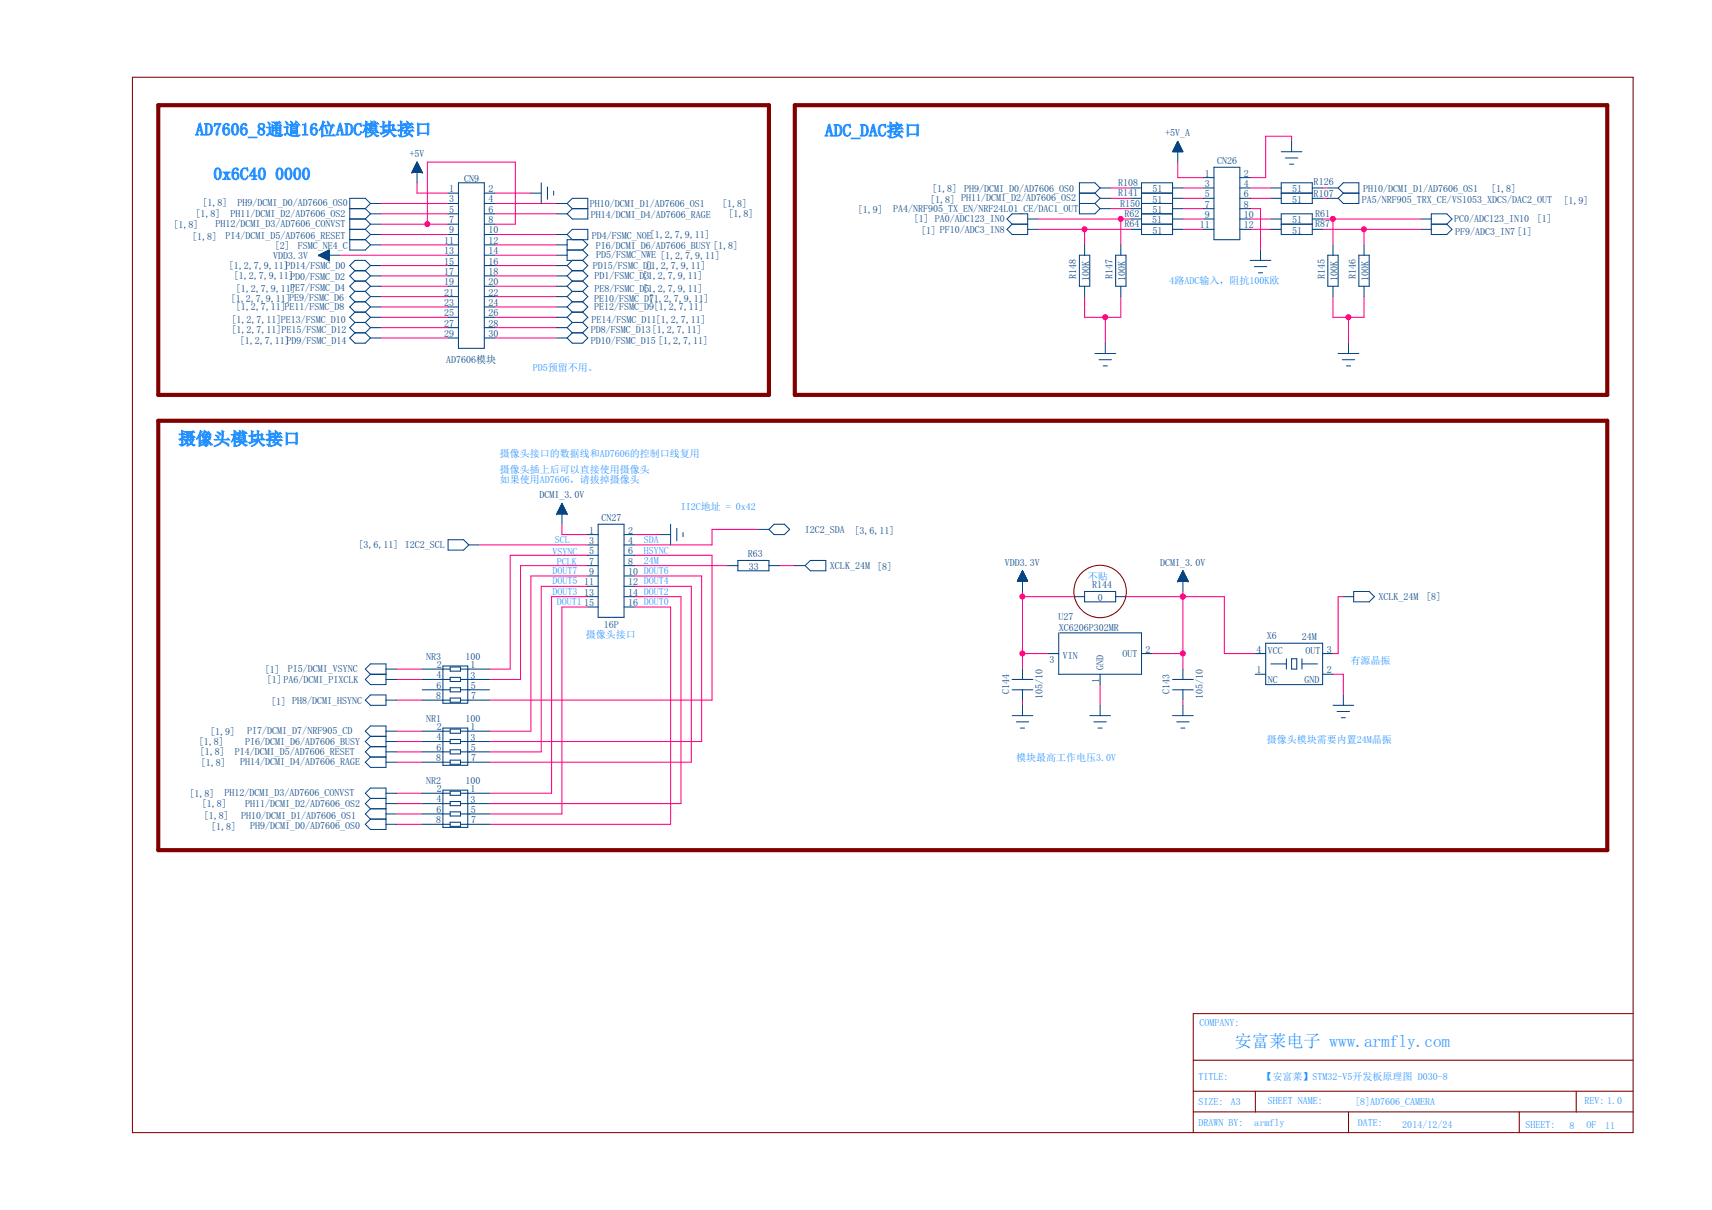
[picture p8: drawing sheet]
<svg xmlns="http://www.w3.org/2000/svg" width="420mm" height="297mm" viewBox="0 0 420 297" stroke-linecap="round" stroke-linejoin="round" font-family="sans-serif">
<g fill="none" stroke="#ff0080" stroke-width=".25">
<path d="M289 39.8v3.8h6.4M317 34.7v-1.3h-6.4v10.2h-3.8M93.5 52.5h16.5M93.5 55h16.5M93.5 57.6h16.5M93.5 50h16.5M102.4 44.9v2.5h7.6M104.9 55v-15.2h21.6v15.2h-5.1M121.4 52.5h15.2M121.4 57.6h15.2M121.4 50h15.2M121.4 47.4h8.9"/>
<path d="M254.8 53.8h22.8M254.8 56.3h22.8M266.2 56.3v3.8M272.5 51.2h5.1M272.5 48.7h5.1M272.5 46.1h5.1M275.1 53.8v6.3M290.3 53.8h5.1M290.3 56.3h5.1M290.3 51.2h5.1M290.3 48.7h5.1M290.3 46.1h5.1"/>
<path d="M306.8 53.8h5.1M306.8 56.3h5.1M306.8 51.2h2.6v10.2M306.8 48.7h5.1M306.8 46.1h5.1M324.6 53.8h24.1M324.6 56.3h24.1M324.6 48.7h1.3M324.6 46.1h1.3M327.1 53.8v6.3M334.8 56.3v3.8M83.3 62.7h26.7"/>
<path d="M93.5 60.1h16.5M93.5 65.2h16.5M93.5 67.7h16.5M93.5 70.3h16.5M93.5 72.8h16.5M93.5 77.9h16.5M93.5 75.4h16.5M121.4 60.1h15.2M121.4 65.2h15.2M121.4 67.7h15.2M121.4 70.3h15.2M121.4 72.8h15.2"/>
<path d="M121.4 77.9h15.2M121.4 75.4h15.2M121.4 62.7h15.2M266.2 72.8v5.1h8.9v-5.1M271.3 77.9v6.3M327.1 72.8v5.1h7.7v-5.1M331 77.9v6.3M93.5 83h16.5M93.5 80.4h16.5M121.4 83h15.2M121.4 80.4h15.2M117.6 133.8h26.7"/>
<path d="M137.9 128.7v2.5h6.4M144.3 136.3h-19.1v28h-5.1M144.3 138.9h-16.5v27.9h-7.7M155.7 131.2h6.3M155.7 136.3h19v35.6h-54.6M155.7 138.9h22.9M186.2 130h-11.5v3.8h-19M191.3 138.9h3.8M144.3 149h-6.4v50.8h-17.8M144.3 141.4h-14v38.1h-10.2M144.3 143.9h-11.5v40.7h-12.7M144.3 146.5h-8.9v48.2h-15.3"/>
<path d="M155.7 141.4h16.5v40.6h-52.1M155.7 143.9h14v43.2h-49.6M155.7 146.5h11.4v50.8h-47M155.7 149h8.9v53.4h-44.5M250.9 146.5h12.7M250.9 145.2v19.1M276.3 146.5h24.2v13.9h7.6M290.3 146.5h.1M290.3 145.2v19.1M329.7 146.5h-1.3v13.9h-1.3M97.3 164.3h6.3M97.3 171.9h6.3"/>
<path d="M97.3 166.8h6.3M97.3 179.5h6.3M250.9 160.4h6.4M250.9 171.9v1.2M270 168.1v5M282.7 160.4h7.6M290.3 171.9v1.2M327.1 165.5h2.6v5.1M97.3 184.6h6.3M97.3 194.7h6.3M97.3 199.8h6.3M97.3 182h6.3"/>
<path d="M97.3 187.1h6.3M97.3 197.3h6.3M97.3 202.4h6.3"/>
</g>
<circle cx="290.3" cy="160.4" r=".62" fill="#ff0080"/>
<circle cx="290.3" cy="160.4" r=".62" fill="none" stroke="#ff0080" stroke-width=".25"/>
<circle cx="250.9" cy="160.4" r=".62" fill="#ff0080"/>
<circle cx="250.9" cy="160.4" r=".62" fill="none" stroke="#ff0080" stroke-width=".25"/>
<circle cx="250.9" cy="146.4" r=".62" fill="#ff0080"/>
<circle cx="250.9" cy="146.4" r=".62" fill="none" stroke="#ff0080" stroke-width=".25"/>
<circle cx="290.3" cy="146.4" r=".62" fill="#ff0080"/>
<circle cx="290.3" cy="146.4" r=".62" fill="none" stroke="#ff0080" stroke-width=".25"/>
<circle cx="290.3" cy="146.4" r=".62" fill="#ff0080"/>
<circle cx="290.3" cy="146.4" r=".62" fill="none" stroke="#ff0080" stroke-width=".25"/>
<circle cx="104.9" cy="55" r=".62" fill="#ff0080"/>
<circle cx="104.9" cy="55" r=".62" fill="none" stroke="#ff0080" stroke-width=".25"/>
<circle cx="266.2" cy="56.3" r=".62" fill="#ff0080"/>
<circle cx="266.2" cy="56.3" r=".62" fill="none" stroke="#ff0080" stroke-width=".25"/>
<circle cx="275" cy="53.7" r=".62" fill="#ff0080"/>
<circle cx="275" cy="53.7" r=".62" fill="none" stroke="#ff0080" stroke-width=".25"/>
<circle cx="327.1" cy="53.7" r=".62" fill="#ff0080"/>
<circle cx="327.1" cy="53.7" r=".62" fill="none" stroke="#ff0080" stroke-width=".25"/>
<circle cx="334.7" cy="56.3" r=".62" fill="#ff0080"/>
<circle cx="334.7" cy="56.3" r=".62" fill="none" stroke="#ff0080" stroke-width=".25"/>
<circle cx="271.2" cy="77.9" r=".62" fill="#ff0080"/>
<circle cx="271.2" cy="77.9" r=".62" fill="none" stroke="#ff0080" stroke-width=".25"/>
<circle cx="330.9" cy="77.9" r=".62" fill="#ff0080"/>
<circle cx="330.9" cy="77.9" r=".62" fill="none" stroke="#ff0080" stroke-width=".25"/>
<g fill="none" stroke="#004080" stroke-width=".25">
<path d="M102.3 40h.1v2.3M102.3 39.8v2.5M102.4 39.8h.1M102.4 39.8v5.1M102.4 39.8l-1.3 2.5M102.4 39.8l1.2 2.5M287.9 37.2l2.4 .1M287.9 37h2.3M287.9 36.9v.4M288 36.9h2.1M288 36.8h2.1M288 36.7v.6"/>
<path d="M288.1 36.7h1.9M288.2 36.6h1.8M288.2 36.5v.8M288.2 36.5h1.7M288.2 36.4h1.7v.9M288.2 36.3v1M288.3 36.3h1.5M288.4 36.2h1.4M288.4 36.1v1.2M288.4 36.1h1.3M288.4 36h1.3v1.3M288.4 35.9v1.4"/>
<path d="M288.5 35.9h1.1M288.5 35.8h1M288.5 35.6v1.7M288.6 35.7h.9v1.6M288.7 35.6h.8M288.7 35.4h.7M288.7 35.2v2.1M288.8 35.3h.5M288.9 35.2h.4v2.1M288.9 35v2.3M288.9 35.1h.3M289 35h.2"/>
<path d="M289 34.8v2.5M289 34.9h.1M289 34.8h.1M289 34.7v5.1M289 34.7l1.3 2.6h-2.5zM289.2 34.9v2.4M289.4 35.3v2M289.4 35.5h-.7v1.8M289.5 35.5v1.8M289.8 36.2v1.1M290 36.5v.8M290.1 36.7v.6"/>
<path d="M290.2 37v.3M290.2 37.1h-2.3v.2M314.4 37.3h5.1M315.5 38.8h3M317 34.7v2.6M85.8 56.3h3.9M85.8 53.8h3.9M85.8 51.2h3.9M85.8 58.8h3.9M89.7 53.8l1.2 1.2M89.7 56.3l1.2 1.3M89.7 58.8l1.2 1.3"/>
<path d="M89.7 51.2l1.2 1.3M90.9 50h2.6M90.9 52.5h2.6M90.9 55h2.6M90.9 57.6h2.6M90.9 50l-1.2-1.3h-3.9v12.7h3.9l1.2-1.3M90.9 55l-1.2 1.3M90.9 57.6l-1.2 1.2M90.9 50l-1.2 1.2M90.9 52.5l-1.2 1.3M101.1 42.3h.1M101.1 42.3h2.5"/>
<path d="M101.2 42.3h2.4M101.2 42.2h2.3M101.3 42h2.2v.3M101.3 41.9v.4M101.3 41.9h2.1M101.4 41.8h1.9M101.4 41.7v.6M101.5 41.7h1.8M101.5 41.6h1.7M101.5 41.5v.8M101.5 41.5h1.7M101.6 41.4h1.5"/>
<path d="M101.6 41.3v1M101.7 41.3h1.4M101.7 41.2h1.3M101.7 41.1v1.2M101.8 41.1h1.2M101.8 41h1.1M101.8 40.8v1.5M101.8 40.9h1.1M101.9 40.8h.9v1.5M101.9 40.6v1.7M102 40.7h.8M102 40.6h.7"/>
<path d="M102 40.4v1.9M102.1 40.5h.6v1.8M102.1 40.3h.5M102.1 40.2v2.1M102.2 40.3h.4M102.2 40.2h.3M102.2 40v2.3M102.3 40h.2M102.5 40.1v2.2M102.6 40.3v2M102.9 40.9v1.4M103 41.1v1.2"/>
<path d="M103.1 41.3v1M103.2 41.5v.8M103.3 41.7v.6M103.5 42.1h-2.3v.2M103.5 42.1v.2M103.6 42.3h.1M110 47.4h2.5M110 50h2.5M110 52.5h2.5M110 55h2.5M110 57.6h2.5M112.5 44.9h6.4v40.6h-6.4z"/>
<path d="M118.9 47.4h2.5M118.9 50h2.5M118.9 52.5h2.5M118.9 55h2.5M118.9 57.6h2.5M130.3 47.4h2.5M132.8 44.9v5.1M134.4 45.9v3M135.9 46.9v1M136.6 50h2.6M136.6 52.5h2.6M136.6 57.6h2.6"/>
<path d="M139.2 57.6l1.3-1.3h3.8v2.5h-5.1v5.1h3.8M139.2 50l1.3-1.3h3.8v5.1h-3.8l-1.3-1.3M139.2 57.6l1.3 1.2M139.2 50l1.3 1.2M140.5 51.2h3.8M140.5 51.2l-1.3 1.3M143 58.8l1.3 1.3-1.3 1.3M247.1 53.8l1.3-1.3h3.8v5.1h-3.8l-1.3-1.3 1.3-1.3zM248.4 55h3.8M252.2 56.3h2.6M252.2 53.8h2.6M264.9 47.4h3.8"/>
<path d="M264.9 50h3.8M268.7 50l1.3 1.2M268.7 47.4l1.3 1.3M270 46.1l-1.3-1.2h-3.8v7.6h3.8l1.3-1.3M270 51.2h2.5M270 46.1h2.5M270 48.7h2.5M270 48.7l-1.3 1.3M270 46.1l-1.3 1.3M277.6 56.3h2.6M277.6 53.8h2.6M277.6 51.2h2.6"/>
<path d="M277.6 46.1h2.6M277.6 48.7h2.6M280.2 44.9h7.6v12.7h-7.6zM280.2 47.4h7.6M280.2 50h7.6M280.2 52.5h7.6M280.2 55h7.6M287.8 56.3h2.5M287.8 53.8h2.5M287.8 51.2h2.5M287.8 46.1h2.5M287.8 48.7h2.5"/>
<path d="M295.4 56.3h2.5M295.4 53.8h2.5M295.4 51.2h2.5M295.4 43.6h2.5M295.4 46.1h2.5M295.4 48.7h2.5M297.9 41.1h6.4v17.7h-6.4zM304.3 56.3h2.5M304.3 53.8h2.5M304.3 51.2h2.5M304.3 43.6h2.5M304.3 46.1h2.5"/>
<path d="M304.3 48.7h2.5M311.9 56.3h2.5M311.9 53.8h2.5M311.9 46.1h2.5M311.9 48.7h2.5M314.4 44.9h7.7v5.1h-7.7zM314.4 47.4h7.7M314.4 52.5h7.7v5.1h-7.7zM314.4 55h7.7M316.5 40.3h1M322.1 56.3h2.5M322.1 53.8h2.5"/>
<path d="M322.1 46.1h2.5M322.1 48.7h2.5M325.9 46.1h2.5M325.9 48.7h2.5M328.4 46.1l1.3-1.2h3.8v5.1h-3.8l-1.3-1.3M328.4 46.1l1.3 1.3M329.7 47.4h3.8M329.7 47.4l-1.3 1.3M348.7 56.3h2.6M348.7 53.8h2.6M351.3 52.5h3.8l1.3 1.3-1.3 1.2 1.3 1.3-1.3 1.3h-3.8zM351.3 55h3.8"/>
<path d="M78.2 62.7h.1M78.2 62.7h5.1M78.2 62.7l2.6 1.2M78.2 62.7h2.6M78.4 62.8h2.4M78.4 62.6v.2M78.6 62.4v.5h2.2M78.9 63h1.9M78.9 62.4v.5M79.1 63.1h1.7M79.1 62.3v.8M79.2 63.2h1.6"/>
<path d="M79.2 62.1v1.1M79.4 62.1v1.2M79.5 63.3h1.3M79.7 61.9v1.5M79.7 63.4h1.1M79.9 61.8v1.7M79.9 63.5h.9M80.1 61.8v1.8M80.1 63.6h.7M80.3 61.6v2.1M80.3 63.7h.5M80.5 61.6v2.2"/>
<path d="M80.5 63.8h.3M80.7 61.4v2.5M80.8 63.9h.1M80.8 61.4h.1M80.8 61.4v2.5M80.8 61.4l-2.6 1.3M80.8 62.6l-2.5 .1M80.8 62.5h-2.2v.3M80.8 62.4h-2.1v.5M80.8 62.3h-1.9v.7M80.8 62.2h-1.6v.9M80.8 62.1h-1.4v1.1"/>
<path d="M80.8 62h-1.2v1.3M80.8 61.9h-1.1v1.5M80.8 61.8h-.8v1.7M80.8 61.7h-.6v1.9M80.8 61.6h-.4v2.1M80.8 61.5h-.2v2.3M87.1 69l-1.3 1.3 1.3 1.2M87.1 66.5h2.6M87.1 66.5l-1.3 1.2 1.3 1.3M87.1 69h2.6M87.1 74.1l-1.3 1.3 1.3 1.2M87.1 71.5h2.6"/>
<path d="M87.1 76.6l-1.3 1.3 1.3 1.3M87.1 71.5l-1.3 1.3 1.3 1.3M87.1 74.1h2.6M87.1 79.2h2.6M87.1 79.2l-1.3 1.2 1.3 1.3M87.1 76.6h2.6M89.7 66.5l1.2 1.2M89.7 71.5l1.2 1.3M89.7 69l1.2 1.3M89.7 74.1l1.2 1.3M89.7 79.2l1.2 1.2M89.7 76.6l1.2 1.3"/>
<path d="M90.9 60.1h2.6M90.9 65.2h2.6M90.9 67.7h2.6M90.9 70.3h2.6M90.9 72.8h2.6M90.9 75.4h2.6M90.9 77.9h2.6M90.9 65.2l-1.2-1.3h-2.6l-1.3 1.3 1.3 1.3M90.9 65.2l-1.2 1.3M90.9 67.7l-1.2 1.3M90.9 70.3l-1.2 1.2M90.9 72.8l-1.2 1.3"/>
<path d="M90.9 77.9l-1.2 1.3M90.9 75.4l-1.2 1.2M110 60.1h2.5M110 62.7h2.5M110 65.2h2.5M110 67.7h2.5M110 70.3h2.5M110 72.8h2.5M110 75.4h2.5M110 77.9h2.5M118.9 60.1h2.5M118.9 62.7h2.5"/>
<path d="M118.9 65.2h2.5M118.9 67.7h2.5M118.9 70.3h2.5M118.9 72.8h2.5M118.9 75.4h2.5M118.9 77.9h2.5M136.6 60.1h2.6M136.6 62.7h2.6M136.6 65.2h2.6M136.6 67.7h2.6M136.6 70.3h2.6M136.6 72.8h2.6"/>
<path d="M136.6 75.4h2.6M136.6 77.9h2.6M139.2 61.4h3.8M139.2 65.2l1.3 1.3M139.2 67.7l1.3 1.3M139.2 70.3l1.3 1.2M139.2 72.8l1.3 1.3M139.2 77.9l1.3 1.3M139.2 75.4l1.3 1.2M140.5 66.5h2.5M140.5 63.9l-1.3 1.3M140.5 69l-1.3 1.3"/>
<path d="M140.5 69h2.5M140.5 66.5l-1.3 1.2M140.5 71.5l-1.3 1.3M140.5 71.5h2.5M140.5 74.1l-1.3 1.3M140.5 74.1h2.5M140.5 76.6l-1.3 1.3M140.5 79.2l-1.3 1.2M140.5 79.2h2.5M140.5 76.6h2.5M143 69l1.3 1.3-1.3 1.2M143 63.9l1.3 1.3-1.3 1.3"/>
<path d="M143 71.5l1.3 1.3-1.3 1.3M143 61.4l1.3 1.3-1.3 1.2M143 66.5l1.3 1.2-1.3 1.3M143 74.1l1.3 1.3-1.3 1.2M143 76.6l1.3 1.3-1.3 1.3M143 79.2l1.3 1.2-1.3 1.3M264.9 62.7h2.6v7.6h-2.6zM266.2 60.1v2.6M266.2 70.3v2.5M273.8 62.7h2.5v7.6h-2.5zM275.1 60.1v2.6M275.1 70.3v2.5"/>
<path d="M306.8 63.9h5.1M307.8 65.4h3.1M308.9 67h1M309.4 61.4v2.5M325.9 62.7h2.5v7.6h-2.5zM327.1 60.1v2.6M327.1 70.3v2.5M333.5 62.7h2.5v7.6h-2.5zM334.8 60.1v2.6M334.8 70.3v2.5M87.1 81.7h2.6M87.1 81.7l-1.3 1.3 1.3 1.2h2.6l1.2-1.2"/>
<path d="M89.7 81.7l1.2 1.3M90.9 80.4h2.6M90.9 83h2.6M90.9 80.4l-1.2 1.3M110 80.4h2.5M110 83h2.5M118.9 80.4h2.5M118.9 83h2.5M136.6 80.4h2.6M136.6 83h2.6M139.2 80.4l1.3 1.3M140.5 81.7l-1.3 1.3"/>
<path d="M140.5 81.7h2.5M143 81.7l1.3 1.3-1.3 1.2h-2.5l-1.3-1.2M268.7 86.8h5.1M269.7 88.3h3.1M270.8 89.8h1M271.3 84.2v2.6M328.4 86.8h5.1M329.4 88.3h3.1M330.4 89.8h1.1M331 84.2v2.6M110 132.5h3.8l1.3 1.3-1.3 1.2h-3.8zM115.1 133.8h2.5"/>
<path d="M136.6 126.2h.1M136.6 126.2h2.6M136.7 126.1h2.4M136.8 126h2.3M136.8 125.9v.3M136.8 125.9h2.3M136.9 125.8h2.1M137 125.6h1.9M137.1 125.4h1.7M137.1 125.3v.9M137.1 125.3h1.7M137.1 125.2h1.6v1"/>
<path d="M137.1 125.1v1.1M137.2 125.1h1.4M137.3 125h1.3M137.3 124.9v1.3M137.3 124.9h1.2M137.4 124.8h1.1M137.4 124.6v1.6M137.4 124.7h1M137.5 124.6h.9M137.5 124.4v1.8M137.5 124.5h.8M137.6 124.4h.7"/>
<path d="M137.6 124.2v2M137.6 124.3h.6M137.7 124.2h.5M137.7 124v2.2M137.7 124.1h.4M137.8 124h.3M137.8 123.8v2.4M137.8 123.9h.2M137.9 123.8h.1v2.4M137.9 123.6v2.6M137.9 123.7h.1M137.9 123.6v5.1"/>
<path d="M137.9 123.6l-1.3 2.6M137.9 123.6l1.3 2.6M138.1 123.9v2.3M138.2 124.1v2.1M138.3 124.3v1.9M138.4 124.5v1.7M138.5 124.8v1.4M138.6 124.9v1.3M138.8 125.3v.9M138.8 125.5h-1.8v.7M138.9 125.6v.6M138.9 125.7h-2v.5"/>
<path d="M139 125.8v.4M139.1 125.9v.3M139.2 126.2h.1M144.3 131.2h2.5M144.3 133.8h2.5M144.3 136.3h2.5M144.3 138.9h2.5M146.8 128.7h6.4v22.9h-6.4zM153.2 131.2h2.5M153.2 133.8h2.5M153.2 136.3h2.5M153.2 138.9h2.5"/>
<path d="M162 131.2h2.6M164.6 128.7v5.1M166.1 129.7v3.1M167.6 130.7v1M178.6 138.9h2.5M181.1 137.6h7.6v2.5h-7.6zM186.2 130h2.5M188.7 130l1.3-1.3h2.5l1.3 1.3-1.3 1.2h-2.5zM188.7 138.9h2.6M195.1 138.9h2.5M197.6 138.9l1.3-1.3h3.8v2.5h-3.8zM144.3 141.4h2.5"/>
<path d="M144.3 143.9h2.5M144.3 146.5h2.5M144.3 149h2.5M153.2 141.4h2.5M153.2 143.9h2.5M153.2 146.5h2.5M153.2 149h2.5M249.8 142.6l2.4 .1M249.8 142.5v.2M249.8 142.5h2.3M249.8 142.7v-.3h2.3v.3M249.9 142.3h2.1"/>
<path d="M249.9 142.2h2.1v.5M249.9 142.1v.6M250 142.1h1.9M250.1 142.7v-.8h1.8v.8M250.1 141.9h1.7M250.1 141.8h1.7v.9M250.1 141.7v1M250.2 141.6h1.5M250.3 142.7v-1.1h1.4v1.1M250.3 141.4h1.3M250.3 141.4h1.3v1.3M250.3 141.3v1.4"/>
<path d="M250.4 141.3h1.1M250.4 141.1h1v1.6M250.4 141.1v1.6M250.5 141.1h.9M250.6 140.9h.8v1.8M250.6 140.8h.7v1.9M250.6 140.6v2.1M250.7 140.6h.5M250.8 140.5h.4v2.2M250.8 140.4v2.3M250.8 140.4h.3M250.9 140.3h.2v2.4"/>
<path d="M250.9 140.1h.1M250.9 140.1v5.1M250.9 140.1l1.3 2.6h-2.5zM251 140.3h-.1v2.4M251.3 140.8h-.7v1.9M259.8 155.4v10.1h20.4v-10.1h-20.1M263.6 146.5h2.6M266.2 145.2h7.6v2.5h-7.6zM273.8 146.5h2.5M289 142.7h.1M289 142.7h2.6M289.1 142.6h2.4"/>
<path d="M289.2 142.4v.3M289.2 142.5h2.3v.2M289.2 142.4h2.3M289.3 142.2v.5M289.3 142.3h2.1v.4M289.3 142.2h2M289.4 142v.7M289.4 142.1h1.9v.6M289.4 141.9h1.8M289.5 141.8v.9M289.5 141.9h1.7v.8M289.5 141.8h1.7"/>
<path d="M289.5 141.6v1.1M289.5 141.6h1.6v1.1M289.6 141.6h1.4M289.7 142.7v-1.3h1.3v1.3M289.7 141.4h1.2M289.8 141.3h1.1v1.4M289.9 141.1h.9v1.6M290 140.8v1.9M290 140.8h.7v1.9M290 140.8h.6M290.1 140.5v2.2M290.1 140.6h.5v2.1"/>
<path d="M290.1 140.5h.4M290.2 140.4h.3v2.3M290.3 140.1v2.6M290.3 140.3h.1v2.4M290.3 140.1h.1M290.3 140.1v5.1M290.3 140.1l-1.3 2.6M290.3 140.1l1.3 2.6M290.4 140.3h-.2v2.4M290.7 140.9h-.8v1.8M290.8 141.1h-1v1.6M291.6 142.7h.1"/>
<path d="M310.6 157.9h14v10.2h-14zM329.7 146.5h2.5M332.2 145.2h3.8l1.3 1.3-1.3 1.2h-3.8zM89.7 164.3l1.2-1.3h3.8v5.1h-3.8l-1.2-1.3 1.2-1.3zM89.7 171.9l1.2-1.3h3.8v2.5h-3.8zM90.9 165.5h3.8M94.7 179.5h2.6M94.7 164.3h2.6M94.7 166.8h2.6M94.7 171.9h2.6M103.6 179.5h6.9M103.6 164.3h6.9"/>
<path d="M103.6 166.8h6.9M103.6 169.3h6.9M103.6 171.9h6.9M108.7 163.5h6.1v9.1h-6.1zM108.7 178.7h6.1v9.2h-6.1zM110.5 163.7h2.5v1.1h-2.5zM110.5 166.3h2.5v1h-2.5zM110.5 168.8h2.5v1h-2.5zM110.5 171.4h2.5v1h-2.5zM110.5 179h2.5v1h-2.5zM113 179.5h7.1M113 164.3h7.1"/>
<path d="M113 166.8h7.1M113 169.3h7.1M113 171.9h7.1M248.4 166.8h5.1M248.4 169.3h5.1M248.4 175.7h5.1M249.4 177.2h3.1M250.4 178.7h1M250.9 164.3v2.5M250.9 169.3v2.6M250.9 173.1v2.6M257.3 160.4h2.5"/>
<path d="M267.5 175.7h5M268.5 177.2h3M269.5 178.7h1M270 165.5v2.6M270 173.1v2.6M280.2 160.4h2.5M287.8 166.8h5.1M287.8 169.3h5.1M287.8 175.7h5.1M288.8 177.2h3M289.8 178.7h1M290.3 164.3v2.5"/>
<path d="M290.3 169.3v2.6M290.3 173.1v2.6M308.1 165.5h2.5M308.1 160.4h2.5M311.9 163h3.8M315.7 161.7v2.6M317 161.7h1.3v2.6h-1.3zM319.5 161.7v2.6M319.5 163h3.8M324.6 165.5h2.5M324.6 160.4h2.5M327.1 173.1h5.1"/>
<path d="M328.2 174.7h3M329.2 176.2h1M329.7 170.6v2.5M90.9 180.8l-1.2-1.3 1.2-1.3h3.8v10.2h-3.8l-1.2-1.3 1.2-1.3M90.9 196l-1.2-1.3 1.2-1.2h3.8v10.1h-3.8l-1.2-1.2 1.2-1.3M90.9 180.8h3.8M90.9 183.3h3.8M90.9 183.3l-1.2 1.3 1.2 1.2M90.9 185.8h3.8M90.9 196h3.8M90.9 198.5h3.8M90.9 198.5l-1.2 1.3 1.2 1.3"/>
<path d="M90.9 180.8l-1.2 1.2 1.2 1.3M90.9 196l-1.2 1.3 1.2 1.2M94.7 182h2.6M94.7 184.6h2.6M94.7 187.1h2.6M94.7 194.7h2.6M94.7 197.3h2.6M94.7 199.8h2.6M103.6 182h6.9M103.6 184.6h6.9M103.6 187.1h6.9M103.6 194.7h6.9"/>
<path d="M103.6 197.3h6.9M103.6 199.8h6.9M108.7 194h6.1v9.1h-6.1zM110.5 181.5h2.5v1h-2.5zM110.5 184.1h2.5v1h-2.5zM110.5 186.6h2.5v1h-2.5zM110.5 194.2h2.5v1h-2.5zM110.5 196.8h2.5v1h-2.5zM110.5 199.3h2.5v1h-2.5zM113 182h7.1M113 184.6h7.1M113 187.1h7.1"/>
<path d="M113 194.7h7.1M113 197.3h7.1M113 199.8h7.1M90.9 201.1h3.8M94.7 202.4h2.6M103.6 202.4h6.9M110.5 201.8h2.5v1.1h-2.5zM113 202.4h7.1"/>
</g>
<g fill="none" stroke="#800000" stroke-width=".25">
<path d="M32.5 19h368.3v259h-368.3zM400.8 248.8h-107.9v29.2M292.9 260.3h107.9M292.9 273h107.9M292.9 267.9h107.9M308.1 267.9v5.1M331 273v5M372.9 273v5M386.8 267.9v5.1"/>
<circle cx="270" cy="145.2" r="6.4"/>
</g>
<path d="M38.9 25.8h149.8v71.1h-149.8zM195.1 25.8h199.4v71.1h-199.4zM38.9 103.3h355.6v105.4h-355.6z" fill="none" stroke="#800000" stroke-width="1"/>
<g font-size="4.2" fill="#2291ff">
<text x="48" y="33.2">AD7606_8通道16位ADC模块接口</text>
<text x="202.4" y="33.5">ADC_DAC接口</text>
<text x="52.4" y="44.2">0x6C40 0000</text>
<text x="43.8" y="109.2">摄像头模块接口</text>
<text x="303" y="257">安富莱电子 www.armfly.com</text>
</g>
<g font-size="2.5" fill="#004080">
<text x="286" y="33.4">+5V_A</text>
<text x="100.5" y="38.5">+5V</text>
<text x="298.7" y="40.2">CN26</text>
<text x="110.3" y="47.2">1</text>
<text x="114" y="44.6">CN9</text>
<text x="119.9" y="47.2">2</text>
<text x="228.8" y="47.2">[1,8] PH9/DCMI_D0/AD7606_OS0</text>
<text x="274.4" y="45.6">R108</text>
<text x="282.8" y="47.2">51</text>
<text x="295.7" y="43.3">1</text>
<text x="295.7" y="45.9">3</text>
<text x="305.3" y="43.3">2</text>
<text x="305.3" y="45.9">4</text>
<text x="317.1" y="47.2">51</text>
<text x="322.4" y="45.4">R126</text>
<text x="334.5" y="47.2">PH10/DCMI_D1/AD7606_OS1</text>
<text x="366" y="47.2">[1,8]</text>
<text x="48" y="53.3">[1,8]</text>
<text x="49.7" y="50.5">[1,8]</text>
<text x="56.6" y="53.3">PH11/DCMI_D2/AD7606_OS2</text>
<text x="58.3" y="50.5">PH9/DCMI_D0/AD7606_OS0</text>
<text x="110.3" y="49.7">3</text>
<text x="110.3" y="52.2">5</text>
<text x="119.9" y="49.7">4</text>
<text x="119.9" y="52.2">6</text>
<text x="144.8" y="50.7">PH10/DCMI_D1/AD7606_OS1</text>
<text x="145" y="53.5">PH14/DCMI_D4/AD7606_RAGE</text>
<text x="177.2" y="50.8">[1,8]</text>
<text x="178.8" y="53.3">[1,8]</text>
<text x="210.5" y="52.3">[1,9]</text>
<text x="219.2" y="52">PA4/NRF905_TX_EN/NRF24L01_CE/DAC1_OUT</text>
<text x="228.3" y="49.8">[1,8] PH11/DCMI_D2/AD7606_OS2</text>
<text x="274.4" y="48.2">R141</text>
<text x="274.9" y="50.7">R150</text>
<text x="276" y="53.3">R62</text>
<text x="282.8" y="52.3">51</text>
<text x="282.8" y="49.8">51</text>
<text x="295.7" y="48.4">5</text>
<text x="295.7" y="51">7</text>
<text x="295.7" y="53.5">9</text>
<text x="305.3" y="48.4">6</text>
<text x="305.3" y="51">8</text>
<text x="305.3" y="53.5">10</text>
<text x="317.1" y="49.8">51</text>
<text x="322.4" y="48.4">R107</text>
<text x="322.7" y="53.3">R61</text>
<text x="334.3" y="50">PA5/NRF905_TRX_CE/VS1053_XDCS/DAC2_OUT</text>
<text x="383.7" y="50">[1,9]</text>
<text x="42.6" y="55.9">[1,8]</text>
<text x="47.2" y="58.9">[1,8]</text>
<text x="52.9" y="55.8">PH12/DCMI_D3/AD7606_CONVST</text>
<text x="55.4" y="58.6">PI4/DCMI_D5/AD7606_RESET</text>
<text x="109" y="59.9">11</text>
<text x="110.3" y="54.8">7</text>
<text x="110.3" y="57.3">9</text>
<text x="119.9" y="54.8">8</text>
<text x="119.9" y="57.3">10</text>
<text x="119.9" y="59.9">12</text>
<text x="145.3" y="58.6">PD4/FSMC_NOE[1,2,7,9,11]</text>
<text x="224.3" y="54.6">[1] PA0/ADC123_IN0</text>
<text x="226" y="57.4">[1] PF10/ADC3_IN8</text>
<text x="276" y="55.8">R64</text>
<text x="282.7" y="54.9">51</text>
<text x="282.8" y="57.4">51</text>
<text x="294.5" y="56">11</text>
<text x="305.3" y="56">12</text>
<text x="317.1" y="57.4">51</text>
<text x="317.1" y="54.9">51</text>
<text x="322.7" y="55.8">R87</text>
<text x="356.9" y="54.5">PC0/ADC123_IN10</text>
<text x="357.1" y="57.6">PF9/ADC3_IN7 [1]</text>
<text x="377.2" y="54.6">[1]</text>
<text x="67" y="63.7">VDD3.3V</text>
<text x="67.4" y="61.2">[2]</text>
<text x="73.1" y="61.1">FSMC_NE4_C</text>
<text x="109" y="62.4">13</text>
<text x="109" y="64.9">15</text>
<text x="119.9" y="62.4">14</text>
<text x="119.9" y="64.9">16</text>
<text x="146.3" y="61.1">PI6/DCMI_D6/AD7606_BUSY [1,8]</text>
<text x="146.3" y="63.4">PD5/FSMC_NWE [1,2,7,9,11]</text>
<text x="56.1" y="66">[1,2,7,9,11]PD14/FSMC_D0</text>
<text x="57.4" y="68.6">[1,2,7,9,11]PD0/FSMC_D2</text>
<text x="57.9" y="71.6">[1,2,7,9,11]</text>
<text x="71.2" y="71.4">PE7/FSMC_D4</text>
<text x="109" y="67.5">17</text>
<text x="109" y="70">19</text>
<text x="119.9" y="67.5">18</text>
<text x="119.9" y="70">20</text>
<text x="145.5" y="66">PD15/FSMC_D1</text>
<text x="145.9" y="68.6">PD1/FSMC_D3</text>
<text x="145.9" y="71.6">PE8/FSMC_D5</text>
<text x="157.7" y="68.6">[1,2,7,9,11]</text>
<text x="157.7" y="71.6">[1,2,7,9,11]</text>
<text x="158.5" y="66">[1,2,7,9,11]</text>
<text x="264.1" y="68.4" transform="rotate(-90 264.1 68.4)">R148</text>
<text x="267.3" y="68.9" transform="rotate(-90 267.3 68.9)">100K</text>
<text x="273" y="68.4" transform="rotate(-90 273 68.4)">R147</text>
<text x="276.2" y="68.9" transform="rotate(-90 276.2 68.9)">100K</text>
<text x="325.1" y="68.4" transform="rotate(-90 325.1 68.4)">R145</text>
<text x="328.2" y="68.9" transform="rotate(-90 328.2 68.9)">100K</text>
<text x="332.7" y="68.4" transform="rotate(-90 332.7 68.4)">R146</text>
<text x="335.9" y="68.9" transform="rotate(-90 335.9 68.9)">100K</text>
<text x="56.6" y="74.2">[1,2,7,9,11]PE9/FSMC_D6</text>
<text x="57.9" y="76.2">[1,2,7,11]PE11/FSMC_D8</text>
<text x="109" y="72.6">21</text>
<text x="109" y="75.1">23</text>
<text x="109" y="77.6">25</text>
<text x="119.9" y="72.6">22</text>
<text x="119.9" y="75.1">24</text>
<text x="119.9" y="77.6">26</text>
<text x="145.8" y="74.2">PE10/FSMC_D7</text>
<text x="145.8" y="76.2">PE12/FSMC_D9[1,2,7,11]</text>
<text x="159.2" y="74.2">[1,2,7,9,11]</text>
<text x="56.8" y="79.2">[1,2,7,11]PE13/FSMC_D10</text>
<text x="56.8" y="81.8">[1,2,7,11]PE15/FSMC_D12</text>
<text x="109" y="80.2">27</text>
<text x="109" y="82.7">29</text>
<text x="119.9" y="80.2">28</text>
<text x="119.9" y="82.7">30</text>
<text x="145" y="81.8">PD8/FSMC_D13[1,2,7,11]</text>
<text x="145.2" y="79.2">PE14/FSMC_D11[1,2,7,11]</text>
<text x="58.9" y="84.3">[1,2,7,11]PD9/FSMC_D14</text>
<text x="109.5" y="89.2">AD7606模块</text>
<text x="145" y="84.3">PD10/FSMC_D15 [1,2,7,11]</text>
<text x="132.4" y="122.3">DCMI_3.0V</text>
<text x="144.6" y="131">1</text>
<text x="147.6" y="127.8">CN27</text>
<text x="154.2" y="131">2</text>
<text x="197.5" y="130.7">I2C2_SDA</text>
<text x="209.7" y="131.1">[3,6,11]</text>
<text x="88" y="134.6">[3,6,11] I2C2_SCL</text>
<text x="144.6" y="133.5">3</text>
<text x="144.6" y="136.1">5</text>
<text x="154.2" y="133.5">4</text>
<text x="154.2" y="136.1">6</text>
<text x="183.5" y="136.8">R63</text>
<text x="143.3" y="143.7">11</text>
<text x="144.6" y="138.6">7</text>
<text x="144.6" y="141.1">9</text>
<text x="154.2" y="138.6">8</text>
<text x="154.2" y="141.1">10 DOUT6</text>
<text x="154.2" y="143.7">12 DOUT4</text>
<text x="183.8" y="140">33</text>
<text x="203.7" y="139.6">XCLK_24M</text>
<text x="215.3" y="140">[8]</text>
<text x="246.6" y="138.9">VDD3.3V</text>
<text x="284.8" y="138.9">DCMI_3.0V</text>
<text x="143.3" y="146.2">13</text>
<text x="143.3" y="148.8">15</text>
<text x="154.2" y="146.2">14 DOUT2</text>
<text x="154.2" y="148.8">16 DOUT0</text>
<text x="268" y="144.4">R144</text>
<text x="269.4" y="147.6">0</text>
<text x="338.3" y="147.2">XCLK_24M</text>
<text x="350" y="147.3">[8]</text>
<text x="148.2" y="154.1">16P</text>
<text x="259.7" y="152.3">U27</text>
<text x="259.8" y="154.9">XC6206P302MR</text>
<text x="104.6" y="162">NR3</text>
<text x="260.8" y="161.8">VIN</text>
<text x="275.5" y="161.2">OUT</text>
<text x="281.2" y="160.2">2</text>
<text x="308.4" y="160.2">4</text>
<text x="310.9" y="156.9">X6</text>
<text x="311.1" y="160.5">VCC</text>
<text x="319.5" y="157.2">24M</text>
<text x="320.4" y="160.5">OUT</text>
<text x="325.6" y="160.2">3</text>
<text x="65" y="165.1">[1]</text>
<text x="65.5" y="167.6">[1]PA6/DCMI_PIXCLK</text>
<text x="70.6" y="165">PI5/DCMI_VSYNC</text>
<text x="107.1" y="166.5">4</text>
<text x="107.2" y="164">2</text>
<text x="114.2" y="162.1">100</text>
<text x="115.4" y="166.7">3</text>
<text x="115.5" y="164">1</text>
<text x="257.6" y="162.8">3</text>
<text x="269.7" y="167.8" transform="rotate(-90 269.7 167.8)">1</text>
<text x="270.8" y="164.5" transform="rotate(-90 270.8 164.5)">GND</text>
<text x="308.4" y="165.3">1</text>
<text x="311.1" y="167.6">NC</text>
<text x="320.2" y="167.6">GND</text>
<text x="325.6" y="165.3">2</text>
<text x="66.5" y="173">[1] PH8/DCMI_HSYNC</text>
<text x="107" y="171.6">8</text>
<text x="107.1" y="169.1">6</text>
<text x="115.5" y="169.1">5</text>
<text x="115.6" y="171.6">7</text>
<text x="247.6" y="170.3" transform="rotate(-90 247.6 170.3)">C144</text>
<text x="255.9" y="171.6" transform="rotate(-90 255.9 171.6)">105/10</text>
<text x="287" y="170.3" transform="rotate(-90 287 170.3)">C143</text>
<text x="295.2" y="171.6" transform="rotate(-90 295.2 171.6)">105/10</text>
<text x="104.6" y="177.2">NR1</text>
<text x="107.2" y="179.2">2</text>
<text x="114.2" y="177.3">100</text>
<text x="115.5" y="179.2">1</text>
<text x="48.8" y="182.9">[1,8]</text>
<text x="49" y="185.4">[1,8]</text>
<text x="51.6" y="180.3">[1,9]</text>
<text x="57.6" y="185.3">PI4/DCMI_D5/AD7606_RESET</text>
<text x="60.1" y="182.8">PI6/DCMI_D6/AD7606_BUSY</text>
<text x="60.7" y="180.3">PI7/DCMI_D7/NRF905_CD</text>
<text x="107.1" y="181.7">4</text>
<text x="107.1" y="184.4">6</text>
<text x="115.4" y="181.9">3</text>
<text x="115.5" y="184.4">5</text>
<text x="49.3" y="188">[1,8]</text>
<text x="58.9" y="187.9">PH14/DCMI_D4/AD7606_RAGE</text>
<text x="107" y="186.8">8</text>
<text x="115.6" y="186.8">7</text>
<text x="46.5" y="195.6">[1,8]</text>
<text x="55.1" y="195.5">PH12/DCMI_D3/AD7606_CONVST</text>
<text x="104.6" y="192.4">NR2</text>
<text x="107.1" y="197">4</text>
<text x="107.2" y="194.4">2</text>
<text x="114.2" y="192.5">100</text>
<text x="115.4" y="197.2">3</text>
<text x="115.5" y="194.4">1</text>
<text x="49.5" y="198.1">[1,8]</text>
<text x="50" y="201.2">[1,8]</text>
<text x="51.8" y="203.7">[1,8]</text>
<text x="59.2" y="201.1">PH10/DCMI_D1/AD7606_OS1</text>
<text x="60.1" y="198">PH11/DCMI_D2/AD7606_OS2</text>
<text x="61.4" y="203.6">PH9/DCMI_D0/AD7606_OS0</text>
<text x="107" y="202.1">8</text>
<text x="107.1" y="199.6">6</text>
<text x="115.5" y="199.6">5</text>
<text x="115.6" y="202.1">7</text>
</g>
<g font-size="2.5" fill="#2291ff">
<text x="287" y="69.8">4路ADC输入，阻抗100K欧</text>
<text x="130.8" y="91.1">PD5预留不用。</text>
<text x="122.7" y="112.2">摄像头接口的数据线和AD7606的控制口线复用</text>
<text x="122.7" y="116">摄像头插上后可以直接使用摄像头</text>
<text x="122.7" y="118.5">如果使用AD7606，请拔掉摄像头</text>
<text x="167.1" y="125.1">II2C地址 = 0x42</text>
<text x="135.6" y="136.3">VSYNC</text>
<text x="136.1" y="133.3">SCL</text>
<text x="158" y="136.1">HSYNC</text>
<text x="158" y="133.3">SDA</text>
<text x="135.6" y="140.9">DOUT7</text>
<text x="135.6" y="143.4">DOUT5</text>
<text x="136.6" y="138.6">PCLK</text>
<text x="158" y="138.3">24M</text>
<text x="266.9" y="142.4">不贴</text>
<text x="135.6" y="146">DOUT3</text>
<text x="136.6" y="148.5">DOUT1</text>
<text x="143.8" y="156.6">摄像头接口</text>
<text x="331.5" y="163">有源晶振</text>
<text x="310.9" y="182.3">摄像头模块需要内置24M晶振</text>
<text x="249.4" y="186.9">模块最高工作电压3.0V</text>
<text x="294.4" y="251.9">COMPANY:</text>
<text x="294.1" y="265.1">TITLE:</text>
<text x="309.9" y="265.1">【安富莱】STM32-V5开发板原理图 D030-8</text>
<text x="294.1" y="271.2">SIZE:</text>
<text x="302" y="271.2">A3</text>
<text x="311.1" y="270.9">SHEET NAME:</text>
<text x="332.6" y="271.2">[8]AD7606_CAMERA</text>
<text x="388.9" y="270.9">REV: 1.0</text>
<text x="294.1" y="276.5">DRAWN BY:</text>
<text x="307.8" y="276.3">armfly</text>
<text x="333.2" y="276.5">DATE:</text>
<text x="344.2" y="276.8">2014/12/24</text>
<text x="374.4" y="277">SHEET:</text>
<text x="385.2" y="277.1">8</text>
<text x="389.4" y="277">OF</text>
<text x="393.9" y="277.1">11</text>
</g>
</svg>
